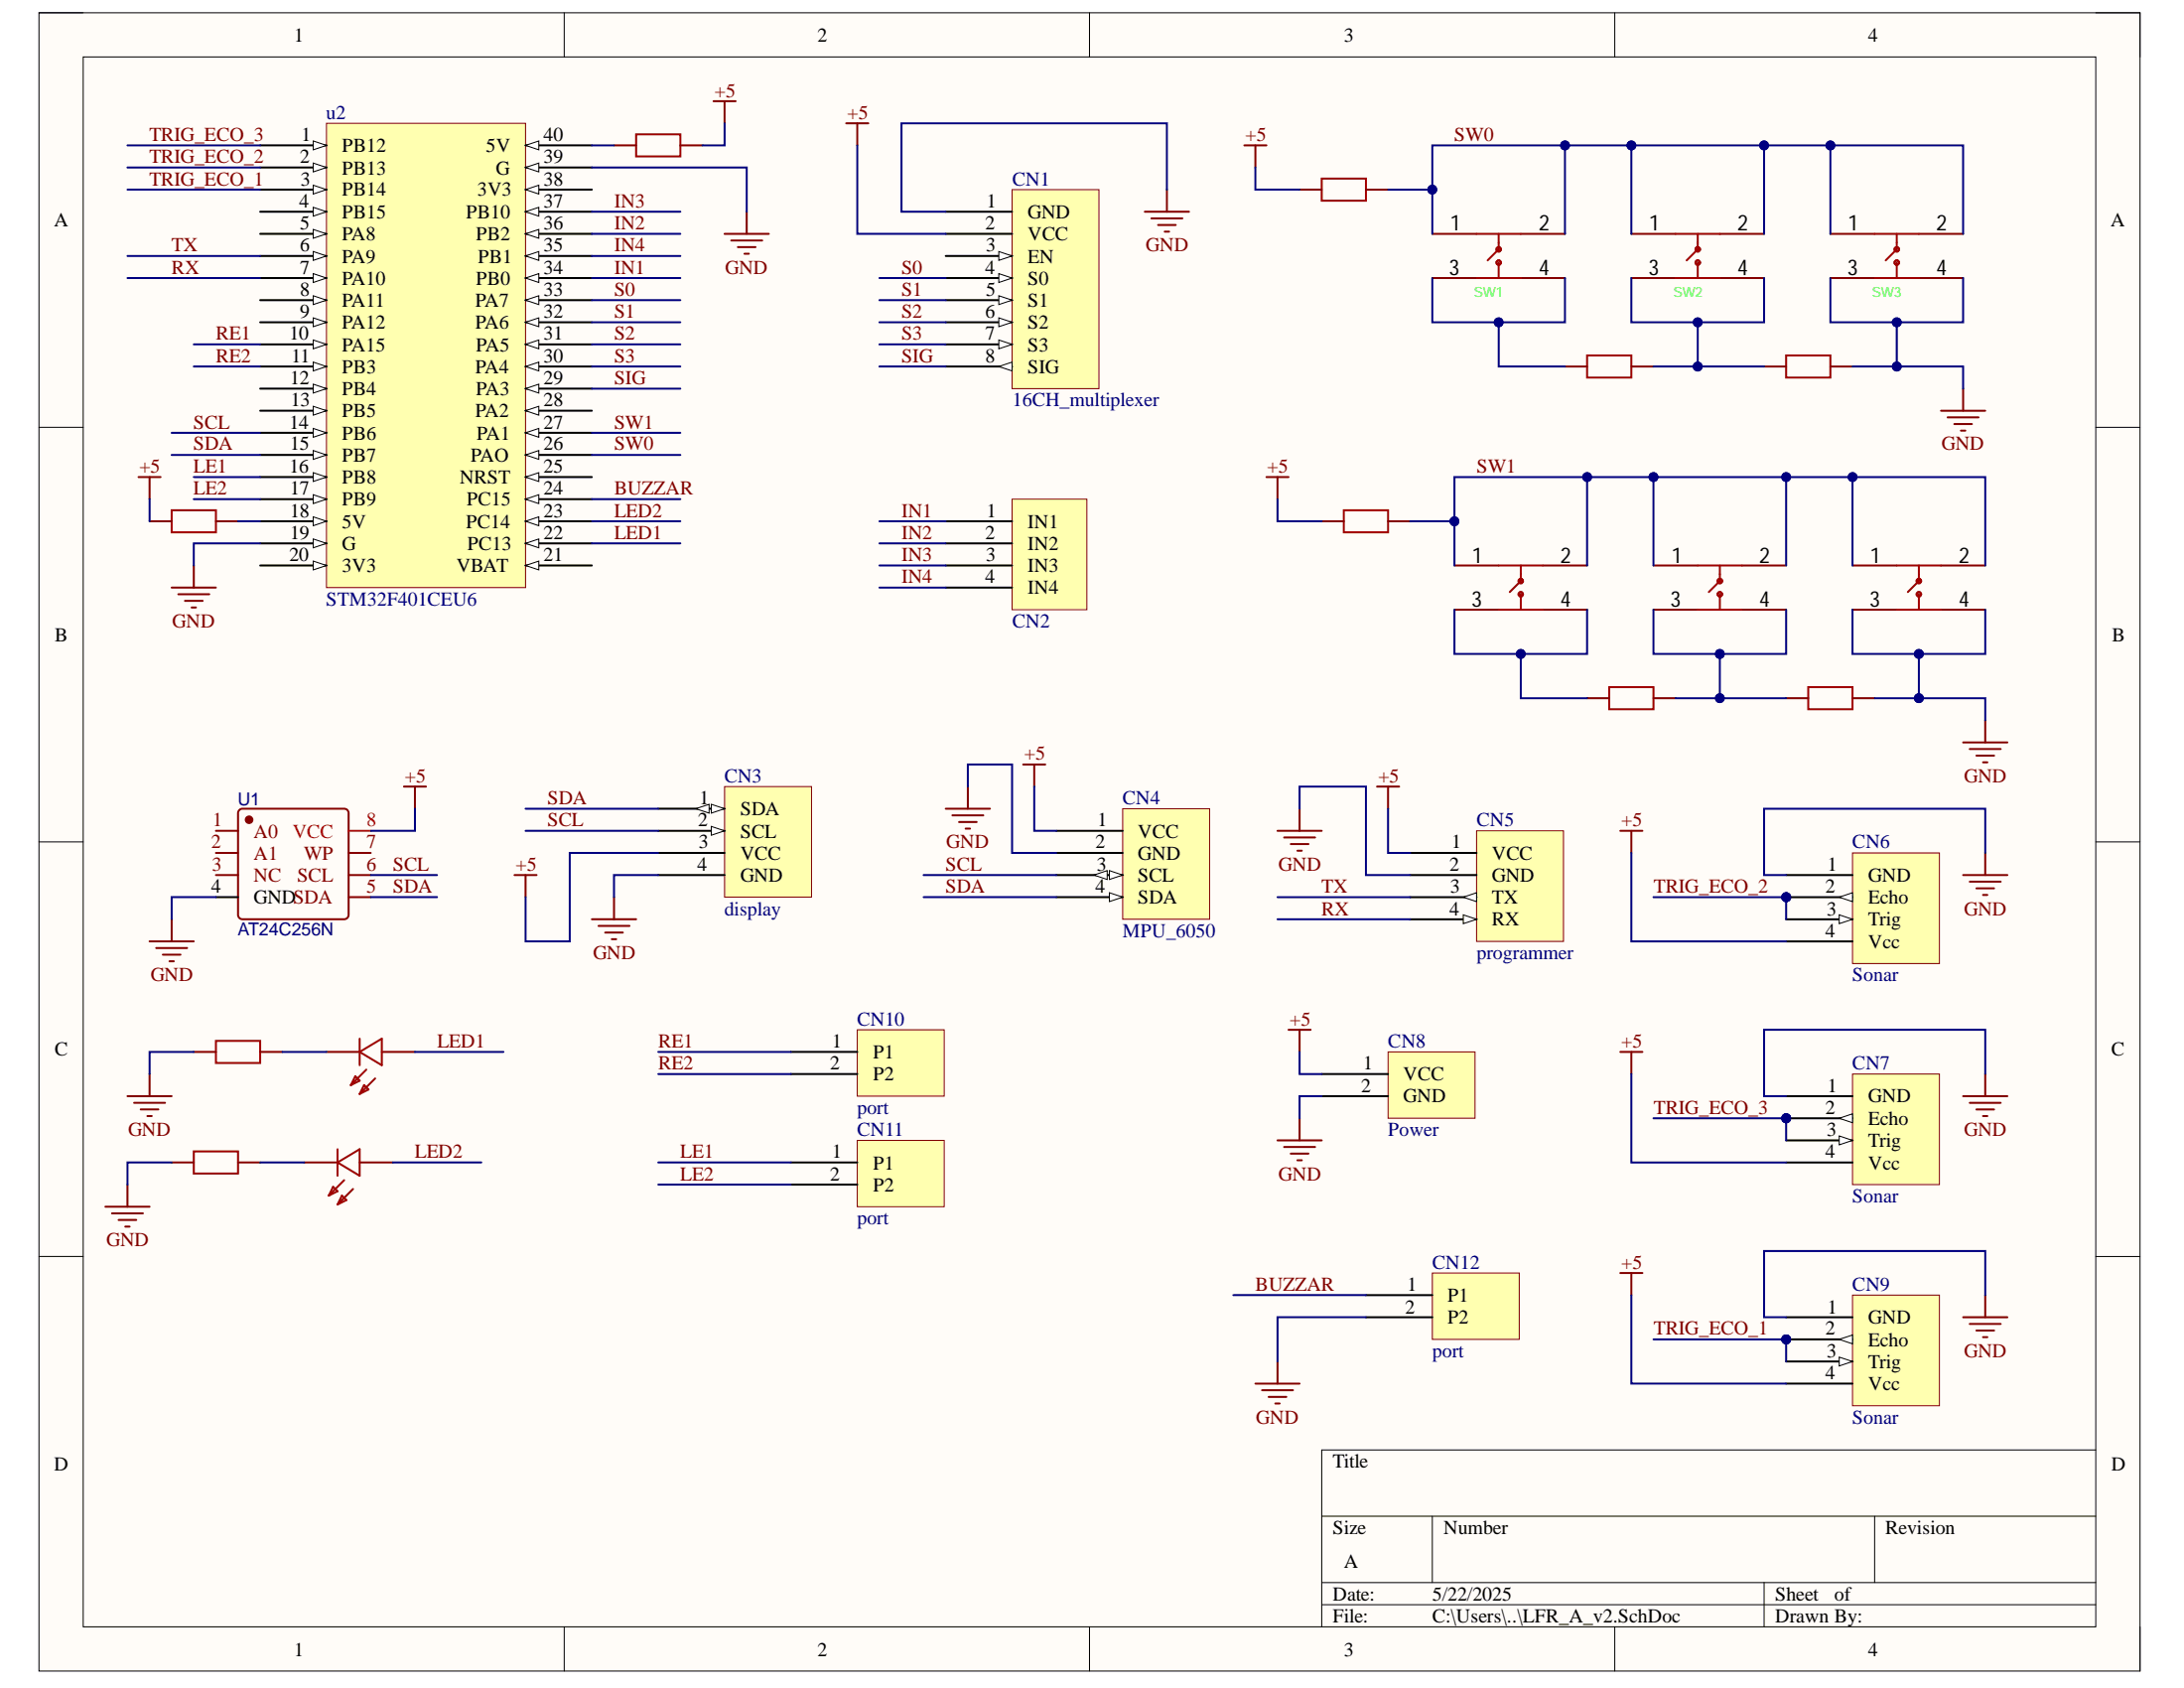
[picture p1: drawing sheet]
<svg xmlns="http://www.w3.org/2000/svg" width="279mm" height="216mm" viewBox="0 0 279 216" stroke-linecap="round" stroke-linejoin="round" font-family="sans-serif">
<path d="M5 1.6h268.8v212.1h-268.8z" fill-rule="evenodd" fill="#fffcf8"/>
<path d="M5 1.6h268.8v212.1h-268.8z" fill="none" stroke="#000" stroke-width=".13"/>
<path d="M10.6 7.3h257.5v200.8h-257.5z" fill-rule="evenodd" fill="#fffcf8"/>
<g fill="none" stroke="#000" stroke-width=".13">
<path d="M5 1.6h5.6M10.6 7.3h257.5v200.8h-257.5zM72.2 1.6v5.7M139.4 1.6v5.7M206.6 1.6v5.7M268.1 1.6h5.7v5.7M5 54.7h5.6M268.1 54.7h5.7M5 107.7h5.6M268.1 107.7h5.7M5 160.7h5.6M268.1 160.7h5.7"/>
<path d="M169.1 193.9h99M183.2 193.9v8.5M239.8 193.9v8.5M268.1 185.5h-99v22.6M72.2 208.1v5.6M139.4 208.1v5.6M169.1 202.4h99M169.1 205.2h99M206.6 208.1v5.6M225.7 202.4v5.7M273.8 208.1v5.6"/>
</g>
<path d="M41.8 15.8h25.4v59.4h-25.4z" fill-rule="evenodd" fill="#ffffb0"/>
<path d="M41.8 15.8h25.4v59.4h-25.4z" fill="none" stroke="#800000" stroke-width=".13"/>
<path d="M33.3 18.6h8.5" fill="none" stroke="#000" stroke-width=".25"/>
<path d="M40.1 18l1.7 .6-1.7 .6z" fill="#f8fcff"/>
<path d="M40.1 18l1.7 .6-1.7 .6z" fill="none" stroke="#000" stroke-width=".13"/>
<path d="M33.3 21.4h8.5" fill="none" stroke="#000" stroke-width=".25"/>
<path d="M40.1 20.9l1.7 .5-1.7 .6z" fill="#f8fcff"/>
<path d="M40.1 20.9l1.7 .5-1.7 .6z" fill="none" stroke="#000" stroke-width=".13"/>
<path d="M33.3 24.3h8.5" fill="none" stroke="#000" stroke-width=".25"/>
<path d="M40.1 23.7l1.7 .6-1.7 .5z" fill="#f8fcff"/>
<path d="M40.1 23.7l1.7 .6-1.7 .5z" fill="none" stroke="#000" stroke-width=".13"/>
<path d="M33.3 27.1h8.5" fill="none" stroke="#000" stroke-width=".25"/>
<path d="M40.1 26.5l1.7 .6-1.7 .5z" fill="#f8fcff"/>
<path d="M40.1 26.5l1.7 .6-1.7 .5z" fill="none" stroke="#000" stroke-width=".13"/>
<path d="M33.3 29.9h8.5" fill="none" stroke="#000" stroke-width=".25"/>
<path d="M40.1 29.3l1.7 .6-1.7 .6z" fill="#f8fcff"/>
<path d="M40.1 29.3l1.7 .6-1.7 .6z" fill="none" stroke="#000" stroke-width=".13"/>
<path d="M33.3 32.7h8.5" fill="none" stroke="#000" stroke-width=".25"/>
<path d="M40.1 32.2l1.7 .5-1.7 .6z" fill="#f8fcff"/>
<path d="M40.1 32.2l1.7 .5-1.7 .6z" fill="none" stroke="#000" stroke-width=".13"/>
<path d="M33.3 35.6h8.5" fill="none" stroke="#000" stroke-width=".25"/>
<path d="M40.1 35l1.7 .6-1.7 .5z" fill="#f8fcff"/>
<path d="M40.1 35l1.7 .6-1.7 .5z" fill="none" stroke="#000" stroke-width=".13"/>
<path d="M33.3 38.4h8.5" fill="none" stroke="#000" stroke-width=".25"/>
<path d="M40.1 37.8l1.7 .6-1.7 .6z" fill="#f8fcff"/>
<path d="M40.1 37.8l1.7 .6-1.7 .6z" fill="none" stroke="#000" stroke-width=".13"/>
<path d="M33.3 41.2h8.5" fill="none" stroke="#000" stroke-width=".25"/>
<path d="M40.1 40.7l1.7 .5-1.7 .6z" fill="#f8fcff"/>
<path d="M40.1 40.7l1.7 .5-1.7 .6z" fill="none" stroke="#000" stroke-width=".13"/>
<path d="M33.3 44h8.5" fill="none" stroke="#000" stroke-width=".25"/>
<path d="M40.1 43.5l1.7 .5-1.7 .6z" fill="#f8fcff"/>
<path d="M40.1 43.5l1.7 .5-1.7 .6z" fill="none" stroke="#000" stroke-width=".13"/>
<path d="M33.3 46.9h8.5" fill="none" stroke="#000" stroke-width=".25"/>
<path d="M40.1 46.3l1.7 .6-1.7 .5z" fill="#f8fcff"/>
<path d="M40.1 46.3l1.7 .6-1.7 .5z" fill="none" stroke="#000" stroke-width=".13"/>
<path d="M33.3 49.7h8.5" fill="none" stroke="#000" stroke-width=".25"/>
<path d="M40.1 49.1l1.7 .6-1.7 .6z" fill="#f8fcff"/>
<path d="M40.1 49.1l1.7 .6-1.7 .6z" fill="none" stroke="#000" stroke-width=".13"/>
<path d="M33.3 52.5h8.5" fill="none" stroke="#000" stroke-width=".25"/>
<path d="M40.1 52l1.7 .5-1.7 .6z" fill="#f8fcff"/>
<path d="M40.1 52l1.7 .5-1.7 .6z" fill="none" stroke="#000" stroke-width=".13"/>
<path d="M33.3 55.4h8.5" fill="none" stroke="#000" stroke-width=".25"/>
<path d="M40.1 54.8l1.7 .6-1.7 .5z" fill="#f8fcff"/>
<path d="M40.1 54.8l1.7 .6-1.7 .5z" fill="none" stroke="#000" stroke-width=".13"/>
<path d="M33.3 58.2h8.5" fill="none" stroke="#000" stroke-width=".25"/>
<path d="M40.1 57.6l1.7 .6-1.7 .6z" fill="#f8fcff"/>
<path d="M40.1 57.6l1.7 .6-1.7 .6z" fill="none" stroke="#000" stroke-width=".13"/>
<path d="M33.3 61h8.5" fill="none" stroke="#000" stroke-width=".25"/>
<path d="M40.1 60.5l1.7 .5-1.7 .6z" fill="#f8fcff"/>
<path d="M40.1 60.5l1.7 .5-1.7 .6z" fill="none" stroke="#000" stroke-width=".13"/>
<path d="M33.3 63.8h8.5" fill="none" stroke="#000" stroke-width=".25"/>
<path d="M40.1 63.3l1.7 .5-1.7 .6z" fill="#f8fcff"/>
<path d="M40.1 63.3l1.7 .5-1.7 .6z" fill="none" stroke="#000" stroke-width=".13"/>
<path d="M33.3 66.7h8.5" fill="none" stroke="#000" stroke-width=".25"/>
<path d="M40.1 66.1l1.7 .6-1.7 .5z" fill="#f8fcff"/>
<path d="M40.1 66.1l1.7 .6-1.7 .5z" fill="none" stroke="#000" stroke-width=".13"/>
<path d="M33.3 69.5h8.5" fill="none" stroke="#000" stroke-width=".25"/>
<path d="M40.1 68.9l1.7 .6-1.7 .6z" fill="#f8fcff"/>
<path d="M40.1 68.9l1.7 .6-1.7 .6z" fill="none" stroke="#000" stroke-width=".13"/>
<path d="M33.3 72.3h8.5" fill="none" stroke="#000" stroke-width=".25"/>
<path d="M40.1 71.8l1.7 .5-1.7 .6z" fill="#f8fcff"/>
<path d="M40.1 71.8l1.7 .5-1.7 .6z" fill="none" stroke="#000" stroke-width=".13"/>
<path d="M67.2 72.3h8.5" fill="none" stroke="#000" stroke-width=".25"/>
<path d="M67.2 72.3l1.7-.5v1.1z" fill="#f8fcff"/>
<path d="M67.2 72.3l1.7-.5v1.1z" fill="none" stroke="#000" stroke-width=".13"/>
<path d="M67.2 69.5h8.5" fill="none" stroke="#000" stroke-width=".25"/>
<path d="M67.2 69.5l1.7-.6v1.2z" fill="#f8fcff"/>
<path d="M67.2 69.5l1.7-.6v1.2z" fill="none" stroke="#000" stroke-width=".13"/>
<path d="M67.2 66.7h8.5" fill="none" stroke="#000" stroke-width=".25"/>
<path d="M67.2 66.7l1.7-.6v1.1z" fill="#f8fcff"/>
<path d="M67.2 66.7l1.7-.6v1.1z" fill="none" stroke="#000" stroke-width=".13"/>
<path d="M67.2 63.8h8.5" fill="none" stroke="#000" stroke-width=".25"/>
<path d="M67.2 63.8l1.7-.5v1.1z" fill="#f8fcff"/>
<path d="M67.2 63.8l1.7-.5v1.1z" fill="none" stroke="#000" stroke-width=".13"/>
<path d="M67.2 61h8.5" fill="none" stroke="#000" stroke-width=".25"/>
<path d="M67.2 61l1.7-.5v1.1z" fill="#f8fcff"/>
<path d="M67.2 61l1.7-.5v1.1z" fill="none" stroke="#000" stroke-width=".13"/>
<path d="M67.2 58.2h8.5" fill="none" stroke="#000" stroke-width=".25"/>
<path d="M67.2 58.2l1.7-.6v1.2z" fill="#f8fcff"/>
<path d="M67.2 58.2l1.7-.6v1.2z" fill="none" stroke="#000" stroke-width=".13"/>
<path d="M67.2 55.4h8.5" fill="none" stroke="#000" stroke-width=".25"/>
<path d="M67.2 55.4l1.7-.6v1.1z" fill="#f8fcff"/>
<path d="M67.2 55.4l1.7-.6v1.1z" fill="none" stroke="#000" stroke-width=".13"/>
<path d="M67.2 52.5h8.5" fill="none" stroke="#000" stroke-width=".25"/>
<path d="M67.2 52.5l1.7-.5v1.1z" fill="#f8fcff"/>
<path d="M67.2 52.5l1.7-.5v1.1z" fill="none" stroke="#000" stroke-width=".13"/>
<path d="M67.2 49.7h8.5" fill="none" stroke="#000" stroke-width=".25"/>
<path d="M67.2 49.7l1.7-.6v1.2z" fill="#f8fcff"/>
<path d="M67.2 49.7l1.7-.6v1.2z" fill="none" stroke="#000" stroke-width=".13"/>
<path d="M67.2 46.9h8.5" fill="none" stroke="#000" stroke-width=".25"/>
<path d="M67.2 46.9l1.7-.6v1.1z" fill="#f8fcff"/>
<path d="M67.2 46.9l1.7-.6v1.1z" fill="none" stroke="#000" stroke-width=".13"/>
<path d="M67.2 44h8.5" fill="none" stroke="#000" stroke-width=".25"/>
<path d="M67.2 44l1.7-.5v1.1z" fill="#f8fcff"/>
<path d="M67.2 44l1.7-.5v1.1z" fill="none" stroke="#000" stroke-width=".13"/>
<path d="M67.2 41.2h8.5" fill="none" stroke="#000" stroke-width=".25"/>
<path d="M67.2 41.2l1.7-.5v1.1z" fill="#f8fcff"/>
<path d="M67.2 41.2l1.7-.5v1.1z" fill="none" stroke="#000" stroke-width=".13"/>
<path d="M67.2 38.4h8.5" fill="none" stroke="#000" stroke-width=".25"/>
<path d="M67.2 38.4l1.7-.6v1.2z" fill="#f8fcff"/>
<path d="M67.2 38.4l1.7-.6v1.2z" fill="none" stroke="#000" stroke-width=".13"/>
<path d="M67.2 35.6h8.5" fill="none" stroke="#000" stroke-width=".25"/>
<path d="M67.2 35.6l1.7-.6v1.1z" fill="#f8fcff"/>
<path d="M67.2 35.6l1.7-.6v1.1z" fill="none" stroke="#000" stroke-width=".13"/>
<path d="M67.2 32.7h8.5" fill="none" stroke="#000" stroke-width=".25"/>
<path d="M67.2 32.7l1.7-.5v1.1z" fill="#f8fcff"/>
<path d="M67.2 32.7l1.7-.5v1.1z" fill="none" stroke="#000" stroke-width=".13"/>
<path d="M67.2 29.9h8.5" fill="none" stroke="#000" stroke-width=".25"/>
<path d="M67.2 29.9l1.7-.6v1.2z" fill="#f8fcff"/>
<path d="M67.2 29.9l1.7-.6v1.2z" fill="none" stroke="#000" stroke-width=".13"/>
<path d="M67.2 27.1h8.5" fill="none" stroke="#000" stroke-width=".25"/>
<path d="M67.2 27.1l1.7-.6v1.1z" fill="#f8fcff"/>
<path d="M67.2 27.1l1.7-.6v1.1z" fill="none" stroke="#000" stroke-width=".13"/>
<path d="M67.2 24.3h8.5" fill="none" stroke="#000" stroke-width=".25"/>
<path d="M67.2 24.3l1.7-.6v1.1z" fill="#f8fcff"/>
<path d="M67.2 24.3l1.7-.6v1.1z" fill="none" stroke="#000" stroke-width=".13"/>
<path d="M67.2 21.4h8.5" fill="none" stroke="#000" stroke-width=".25"/>
<path d="M67.2 21.4l1.7-.5v1.1z" fill="#f8fcff"/>
<path d="M67.2 21.4l1.7-.5v1.1z" fill="none" stroke="#000" stroke-width=".13"/>
<path d="M67.2 18.6h8.5" fill="none" stroke="#000" stroke-width=".25"/>
<path d="M67.2 18.6l1.7-.6v1.2z" fill="#f8fcff"/>
<path d="M67.2 18.6l1.7-.6v1.2z" fill="none" stroke="#000" stroke-width=".13"/>
<circle cx="228.5" cy="171.3" r=".56" fill="#000080"/>
<circle cx="228.5" cy="171.3" r=".56" fill="none" stroke="#000080" stroke-width=".13"/>
<path d="M237 165.7h11.1v14.1h-11.1z" fill-rule="evenodd" fill="#ffffb0"/>
<path d="M237 165.7h11.1v14.1h-11.1z" fill="none" stroke="#800000" stroke-width=".13"/>
<path d="M228.5 168.5h8.5M228.5 171.3h8.5" fill="none" stroke="#000" stroke-width=".25"/>
<path d="M235.3 171.3l1.7-.5v1.1z" fill="#f8fcff"/>
<path d="M235.3 171.3l1.7-.5v1.1z" fill="none" stroke="#000" stroke-width=".13"/>
<circle cx="228.5" cy="171.3" r=".56" fill="#000080"/>
<circle cx="228.5" cy="171.3" r=".56" fill="none" stroke="#000080" stroke-width=".13"/>
<path d="M228.5 174.1h8.5" fill="none" stroke="#000" stroke-width=".25"/>
<path d="M235.3 173.6l1.7 .5-1.7 .6z" fill="#f8fcff"/>
<path d="M235.3 173.6l1.7 .5-1.7 .6z" fill="none" stroke="#000" stroke-width=".13"/>
<path d="M228.5 177h8.5" fill="none" stroke="#000" stroke-width=".25"/>
<path d="M188.9 106.3h11.1v14.1h-11.1z" fill-rule="evenodd" fill="#ffffb0"/>
<path d="M188.9 106.3h11.1v14.1h-11.1z" fill="none" stroke="#800000" stroke-width=".13"/>
<path d="M180.4 109.1h8.5M180.4 111.9h8.5M180.4 114.8h8.5" fill="none" stroke="#000" stroke-width=".25"/>
<path d="M187.2 114.8l1.7-.6v1.1z" fill="#f8fcff"/>
<path d="M187.2 114.8l1.7-.6v1.1z" fill="none" stroke="#000" stroke-width=".13"/>
<path d="M180.4 117.6h8.5" fill="none" stroke="#000" stroke-width=".25"/>
<path d="M187.2 117l1.7 .6-1.7 .5z" fill="#f8fcff"/>
<path d="M187.2 117l1.7 .6-1.7 .5z" fill="none" stroke="#000" stroke-width=".13"/>
<path d="M177.6 134.5h11.1v8.5h-11.1z" fill-rule="evenodd" fill="#ffffb0"/>
<path d="M177.6 134.5h11.1v8.5h-11.1z" fill="none" stroke="#800000" stroke-width=".13"/>
<path d="M169.1 137.4h8.5M169.1 140.2h8.5" fill="none" stroke="#000" stroke-width=".25"/>
<path d="M143.6 103.4h11.1v14.2h-11.1z" fill-rule="evenodd" fill="#ffffb0"/>
<path d="M143.6 103.4h11.1v14.2h-11.1z" fill="none" stroke="#800000" stroke-width=".13"/>
<path d="M135.1 106.3h8.5M135.1 109.1h8.5M135.1 111.9h8.5" fill="none" stroke="#000" stroke-width=".25"/>
<path d="M141.9 111.4l1.7 .5-1.7 .6z" fill="#f8fcff"/>
<path d="M141.9 111.4l1.7 .5-1.7 .6z" fill="none" stroke="#000" stroke-width=".13"/>
<path d="M139.9 111.9l1.7-.5v1.1z" fill="#f8fcff"/>
<path d="M139.9 111.9l1.7-.5v1.1z" fill="none" stroke="#000" stroke-width=".13"/>
<path d="M135.1 114.7h8.5" fill="none" stroke="#000" stroke-width=".25"/>
<path d="M141.9 114.2l1.7 .5-1.7 .6z" fill="#f8fcff"/>
<path d="M141.9 114.2l1.7 .5-1.7 .6z" fill="none" stroke="#000" stroke-width=".13"/>
<path d="M92.7 100.6h11.1v14.1h-11.1z" fill-rule="evenodd" fill="#ffffb0"/>
<path d="M92.7 100.6h11.1v14.1h-11.1z" fill="none" stroke="#800000" stroke-width=".13"/>
<path d="M84.2 103.4h8.5" fill="none" stroke="#000" stroke-width=".25"/>
<path d="M91 102.9l1.7 .5-1.7 .6z" fill="#f8fcff"/>
<path d="M91 102.9l1.7 .5-1.7 .6z" fill="none" stroke="#000" stroke-width=".13"/>
<path d="M89 103.4l1.7-.5v1.1z" fill="#f8fcff"/>
<path d="M89 103.4l1.7-.5v1.1z" fill="none" stroke="#000" stroke-width=".13"/>
<path d="M84.2 106.3h8.5" fill="none" stroke="#000" stroke-width=".25"/>
<path d="M91 105.7l1.7 .6-1.7 .5z" fill="#f8fcff"/>
<path d="M91 105.7l1.7 .6-1.7 .5z" fill="none" stroke="#000" stroke-width=".13"/>
<path d="M84.2 109.1h8.5M84.2 111.9h8.5" fill="none" stroke="#000" stroke-width=".25"/>
<path d="M30.5 103.7l.2-.2 .3-.1h13l.3 .1 .2 .2 .1 .3v13l-.1 .3-.2 .2-.3 .1h-13l-.3-.1-.2-.2v-.3v-13z" fill="none" stroke="#800" stroke-width=".25"/>
<circle cx="31.9" cy="104.9" r=".42" fill="#800"/>
<g fill="none" stroke="#800" stroke-width=".25">
<path d="M27.6 106.3h2.9M27.6 109.1h2.9M27.6 111.9h2.9M44.6 109.1h2.8M44.6 111.9h2.8M44.6 114.7h2.8"/>
<circle cx="31.9" cy="104.9" r=".42"/>
</g>
<path d="M27.6 114.7h2.9" fill="none" stroke="#000" stroke-width=".25"/>
<path d="M44.6 106.3h2.8" fill="none" stroke="#f00" stroke-width=".25"/>
<path d="M129.5 24.3h11.1v25.4h-11.1z" fill-rule="evenodd" fill="#ffffb0"/>
<path d="M129.5 24.3h11.1v25.4h-11.1z" fill="none" stroke="#800000" stroke-width=".13"/>
<path d="M121 27.1h8.5M121 29.9h8.5M121 32.7h8.5" fill="none" stroke="#000" stroke-width=".25"/>
<path d="M127.8 32.2l1.7 .5-1.7 .6z" fill="#f8fcff"/>
<path d="M127.8 32.2l1.7 .5-1.7 .6z" fill="none" stroke="#000" stroke-width=".13"/>
<path d="M121 35.6h8.5" fill="none" stroke="#000" stroke-width=".25"/>
<path d="M127.8 35l1.7 .6-1.7 .5z" fill="#f8fcff"/>
<path d="M127.8 35l1.7 .6-1.7 .5z" fill="none" stroke="#000" stroke-width=".13"/>
<path d="M121 38.4h8.5" fill="none" stroke="#000" stroke-width=".25"/>
<path d="M127.8 37.8l1.7 .6-1.7 .6z" fill="#f8fcff"/>
<path d="M127.8 37.8l1.7 .6-1.7 .6z" fill="none" stroke="#000" stroke-width=".13"/>
<path d="M121 41.2h8.5" fill="none" stroke="#000" stroke-width=".25"/>
<path d="M127.8 40.7l1.7 .5-1.7 .6z" fill="#f8fcff"/>
<path d="M127.8 40.7l1.7 .5-1.7 .6z" fill="none" stroke="#000" stroke-width=".13"/>
<path d="M121 44h8.5" fill="none" stroke="#000" stroke-width=".25"/>
<path d="M127.8 43.5l1.7 .5-1.7 .6z" fill="#f8fcff"/>
<path d="M127.8 43.5l1.7 .5-1.7 .6z" fill="none" stroke="#000" stroke-width=".13"/>
<path d="M121 46.9h8.5" fill="none" stroke="#000" stroke-width=".25"/>
<path d="M127.8 46.9l1.7-.6v1.1z" fill="#f8fcff"/>
<path d="M127.8 46.9l1.7-.6v1.1z" fill="none" stroke="#000" stroke-width=".13"/>
<path d="M129.5 63.8h9.5v14.2h-9.5z" fill-rule="evenodd" fill="#ffffb0"/>
<path d="M129.5 63.8h9.5v14.2h-9.5z" fill="none" stroke="#800000" stroke-width=".13"/>
<path d="M121 66.7h8.5M121 69.5h8.5M121 72.3h8.5M121 75.2h8.5" fill="none" stroke="#000" stroke-width=".25"/>
<g fill="none" stroke="#800000" stroke-width=".25">
<path d="M108.3 15.8h2.8M109.7 15.8v2.8M159.2 18.6h2.8M160.6 18.6v2.8M146.5 27.1h5.6M147.3 27.9h4M148.2 28.8h2.2M149 29.6h.6M149.3 24.3v2.8M248.3 52.5h5.7M249.2 53.4h3.9M250 54.2h2.3"/>
<path d="M250.9 55.1h.5M251.1 49.7v2.8M162 61h2.8M163.4 61v2.8M251.1 95h5.7M252 95.8h3.9M252.8 96.6h2.3M253.7 97.5h.5M254 92.1v2.9M207.3 162.8h2.8M208.7 162.8v2.9M251.1 168.5h5.7"/>
<path d="M252 169.3h3.9M252.8 170.2h2.3M253.7 171h.5M254 165.7v2.8"/>
</g>
<g fill="none" stroke="#a00000" stroke-width=".25">
<path d="M169.1 22.8h5.6v2.9h-5.6zM188.9 35.6h5.7M188.9 29.9h5.7M191.7 29.9v2l-1.4 1.4M191.7 33.6v2M214.4 35.6h5.6M214.4 29.9h5.6M217.2 29.9v2l-1.4 1.4M217.2 33.6v2M239.8 35.6h5.7M239.8 29.9h5.7M242.7 29.9v2l-1.5 1.4"/>
<path d="M242.7 33.6v2M203 45.5h5.7v2.8h-5.7zM228.5 45.5h5.7v2.8h-5.7zM171.9 65.3h5.7v2.8h-5.7zM191.7 78h5.7M191.7 72.3h5.7M194.6 72.3v2l-1.5 1.4M194.6 76v2M217.2 78h5.7M217.2 72.3h5.7M220 72.3v2l-1.4 1.4M220 76v2"/>
<path d="M242.7 78h5.6M242.7 72.3h5.6M245.5 72.3v2l-1.4 1.4M245.5 76v2M205.9 87.9h5.6v2.8h-5.6zM231.3 87.9h5.7v2.8h-5.7z"/>
<circle cx="191.7" cy="31.9" r=".28"/>
<circle cx="191.7" cy="33.6" r=".28"/>
<circle cx="217.2" cy="31.9" r=".29"/>
<circle cx="217.2" cy="33.6" r=".29"/>
<circle cx="242.7" cy="31.9" r=".29"/>
<circle cx="242.7" cy="33.6" r=".29"/>
<circle cx="194.6" cy="74.3" r=".28"/>
<circle cx="194.6" cy="76" r=".28"/>
<circle cx="220" cy="76" r=".28"/>
<circle cx="220" cy="74.3" r=".29"/>
<circle cx="245.5" cy="76" r=".28"/>
<circle cx="245.5" cy="74.3" r=".29"/>
</g>
<g fill="none" stroke="#800" stroke-width=".25">
<path d="M166.3 24.3h2.8M174.7 24.3h2.9M183.2 35.6h5.7M183.2 29.9h5.7M194.6 35.6h5.6M194.6 29.9h5.6M208.7 35.6h5.7M208.7 29.9h5.7M220 35.6h5.7M220 29.9h5.7M234.2 35.6h5.6M234.2 29.9h5.6"/>
<path d="M245.5 35.6h5.6M245.5 29.9h5.6M200.2 46.9h2.8M208.7 46.9h2.8M225.7 46.9h2.8M234.2 46.9h2.8M169.1 66.7h2.8M177.6 66.7h2.8M186.1 78h5.6M186.1 72.3h5.6M197.4 78h5.6M197.4 72.3h5.6"/>
<path d="M211.5 78h5.7M211.5 72.3h5.7M222.9 78h5.6M222.9 72.3h5.6M237 78h5.7M237 72.3h5.7M248.3 78h5.7M248.3 72.3h5.7M203 89.3h2.9M211.5 89.3h2.9M228.5 89.3h2.8M237 89.3h2.8"/>
</g>
<circle cx="228.5" cy="114.8" r=".57" fill="#000080"/>
<circle cx="228.5" cy="114.8" r=".57" fill="none" stroke="#000080" stroke-width=".13"/>
<path d="M237 109.1h11.1v14.1h-11.1z" fill-rule="evenodd" fill="#ffffb0"/>
<path d="M237 109.1h11.1v14.1h-11.1z" fill="none" stroke="#800000" stroke-width=".13"/>
<path d="M228.5 111.9h8.5M228.5 114.8h8.5" fill="none" stroke="#000" stroke-width=".25"/>
<path d="M235.3 114.8l1.7-.6v1.1z" fill="#f8fcff"/>
<path d="M235.3 114.8l1.7-.6v1.1z" fill="none" stroke="#000" stroke-width=".13"/>
<circle cx="228.5" cy="114.8" r=".57" fill="#000080"/>
<circle cx="228.5" cy="114.8" r=".57" fill="none" stroke="#000080" stroke-width=".13"/>
<path d="M228.5 117.6h8.5" fill="none" stroke="#000" stroke-width=".25"/>
<path d="M235.3 117l1.7 .6-1.7 .5z" fill="#f8fcff"/>
<path d="M235.3 117l1.7 .6-1.7 .5z" fill="none" stroke="#000" stroke-width=".13"/>
<path d="M228.5 120.4h8.5" fill="none" stroke="#000" stroke-width=".25"/>
<path d="M207.3 106.3h2.8M208.7 106.3v2.8M251.1 111.9h5.7M252 112.8h3.9M252.8 113.6h2.3M253.7 114.5h.5M254 109.1v2.8" fill="none" stroke="#800000" stroke-width=".25"/>
<circle cx="228.5" cy="143" r=".57" fill="#000080"/>
<circle cx="228.5" cy="143" r=".57" fill="none" stroke="#000080" stroke-width=".13"/>
<path d="M237 137.4h11.1v14.1h-11.1z" fill-rule="evenodd" fill="#ffffb0"/>
<path d="M237 137.4h11.1v14.1h-11.1z" fill="none" stroke="#800000" stroke-width=".13"/>
<path d="M228.5 140.2h8.5M228.5 143h8.5" fill="none" stroke="#000" stroke-width=".25"/>
<path d="M235.3 143l1.7-.5v1.1z" fill="#f8fcff"/>
<path d="M235.3 143l1.7-.5v1.1z" fill="none" stroke="#000" stroke-width=".13"/>
<circle cx="228.5" cy="143" r=".57" fill="#000080"/>
<circle cx="228.5" cy="143" r=".57" fill="none" stroke="#000080" stroke-width=".13"/>
<path d="M228.5 145.9h8.5" fill="none" stroke="#000" stroke-width=".25"/>
<path d="M235.3 145.3l1.7 .6-1.7 .5z" fill="#f8fcff"/>
<path d="M235.3 145.3l1.7 .6-1.7 .5z" fill="none" stroke="#000" stroke-width=".13"/>
<path d="M228.5 148.7h8.5" fill="none" stroke="#000" stroke-width=".25"/>
<g fill="none" stroke="#800000" stroke-width=".25">
<path d="M91.3 12.9h2.8M92.7 12.9v2.9M92.7 29.9h5.7M93.5 30.8h4M94.4 31.6h2.3M95.2 32.5h.6M95.5 27.1v2.8M17.7 61h2.8M19.1 61v2.8M22 75.2h5.6M22.8 76h4M23.7 76.9h2.2"/>
<path d="M24.5 77.7h.6M24.8 72.3v2.9M130.9 97.8h2.8M132.3 97.8v2.8M22 117.6v2.8M51.7 100.6h2.8M53.1 100.6v2.8M65.8 111.9h2.8M67.2 111.9v2.8M75.7 117.6h5.7M76.6 118.4h3.9M77.4 119.3h2.3"/>
<path d="M78.6 114.7v2.9M121 103.4h5.6M121.8 104.3h4M122.7 105.1h2.2M123.5 106h.6M123.8 100.6v2.8M163.4 106.3h5.7M164.3 107.1h3.9M165.1 108h2.3M166 108.8h.5M166.3 103.4v2.9M176.2 100.6h2.8"/>
<path d="M177.6 100.6v2.8M19.1 120.4h5.7M19.1 137.4v2.8M20 121.3h3.9M20.8 122.1h2.3M21.7 122.9h.5M78.3 120.1h.5M164.8 131.7h2.9M166.3 131.7v2.8M207.3 134.5h2.8M208.7 134.5v2.9M254 137.4v2.8"/>
<path d="M13.5 154.3h5.6M14.3 155.2h4M15.2 156h2.2M16 156.9h.6M16.3 140.2h5.7M16.3 151.5v2.8M17.2 141.1h3.9M18 141.9h2.3M18.9 142.7h.5M163.4 145.9h5.7M164.3 146.7h3.9M165.1 147.6h2.3"/>
<path d="M166 148.4h.5M166.3 143v2.9M251.1 140.2h5.7M252 141.1h3.9M252.8 141.9h2.3M253.7 142.7h.5"/>
</g>
<g fill="none" stroke="#a00000" stroke-width=".25">
<path d="M81.4 17.2h5.6v2.8h-5.6zM22 65.3h5.6v2.8h-5.6zM27.6 133.1h5.7v2.9h-5.7zM45.4 137.7l.6 .5-1.1 .6zM46 134.5l2.8-1.7v3.4zM46 132.8v3.4M46.6 138.8l.5 .6-1.1 .5zM46.9 136.8l-2 2M48 137.9l-2 2M24.8 147.3h5.7v2.8h-5.7zM42.6 151.8l.6 .6-1.1 .5zM43.2 148.7l2.8-1.7v3.4z"/>
<path d="M43.2 147v3.4M43.7 152.9l.6 .6-1.1 .6zM44 150.9l-1.9 2M45.2 152.1l-2 2"/>
</g>
<path d="M78.6 18.6h2.8M87 18.6h2.9M19.1 66.7h2.9M27.6 66.7h2.9M24.8 134.5h2.8M33.3 134.5h2.8M41.8 134.5h4.2M48.8 134.5h4.3M22 148.7h2.8M30.5 148.7h2.8M38.9 148.7h4.3M46 148.7h4.3" fill="none" stroke="#800" stroke-width=".25"/>
<path d="M109.7 131.7h11.1v8.5h-11.1z" fill-rule="evenodd" fill="#ffffb0"/>
<path d="M109.7 131.7h11.1v8.5h-11.1z" fill="none" stroke="#800000" stroke-width=".13"/>
<path d="M101.2 134.5h8.5M101.2 137.4h8.5" fill="none" stroke="#000" stroke-width=".25"/>
<path d="M109.7 145.9h11.1v8.4h-11.1z" fill-rule="evenodd" fill="#ffffb0"/>
<path d="M109.7 145.9h11.1v8.4h-11.1z" fill="none" stroke="#800000" stroke-width=".13"/>
<path d="M101.2 148.7h8.5M101.2 151.5h8.5" fill="none" stroke="#000" stroke-width=".25"/>
<path d="M183.2 162.8h11.2v8.5h-11.2z" fill-rule="evenodd" fill="#ffffb0"/>
<path d="M183.2 162.8h11.2v8.5h-11.2z" fill="none" stroke="#800000" stroke-width=".13"/>
<path d="M174.7 165.7h8.5M174.7 168.5h8.5" fill="none" stroke="#000" stroke-width=".25"/>
<path d="M160.6 177h5.7M161.5 177.8h3.9M162.3 178.7h2.3M163.2 179.5h.5M163.4 174.1v2.9" fill="none" stroke="#800000" stroke-width=".25"/>
<g fill="none" stroke="#000080" stroke-width=".25">
<path d="M109.7 18.6v11.3h11.3M234.2 18.6v11.3M75.7 38.4h11.3M112.5 38.4h8.5M112.5 35.6h8.5M149.3 24.3v-8.5h-34v11.3h5.7M75.7 46.9h11.3M75.7 44h11.3M75.7 41.2h11.3M75.7 49.7h11.3M112.5 46.9h8.5M112.5 44h8.5"/>
<path d="M112.5 41.2h8.5M112.5 66.7h8.5M112.5 69.5h8.5M112.5 72.3h8.5M112.5 75.2h8.5M27.6 114.7h-5.6v2.9M47.4 111.9h8.5M47.4 114.7h8.5M53.1 103.4v2.9h-5.7M67.2 103.4h17M67.2 106.3h17M84.2 109.1h-11.3v11.3h-5.7v-5.7"/>
<path d="M84.2 111.9h-5.6v2.8M118.2 111.9h16.9M118.2 114.7h16.9M123.8 100.6v-2.8h5.7v11.3h5.6M132.3 100.6v5.7h2.8M163.4 114.8h17M163.4 117.6h17M177.6 103.4v5.7h2.8M254 165.7v-5.7h-28.3v8.5h2.8"/>
</g>
<circle cx="234.2" cy="18.6" r=".57" fill="#000080"/>
<circle cx="234.2" cy="18.6" r=".57" fill="none" stroke="#000080" stroke-width=".13"/>
<path d="M225.7 18.6v11.3" fill="none" stroke="#000080" stroke-width=".25"/>
<circle cx="225.7" cy="18.6" r=".57" fill="#000080"/>
<circle cx="225.7" cy="18.6" r=".57" fill="none" stroke="#000080" stroke-width=".13"/>
<path d="M208.7 18.6v11.3" fill="none" stroke="#000080" stroke-width=".25"/>
<circle cx="208.7" cy="18.6" r=".57" fill="#000080"/>
<circle cx="208.7" cy="18.6" r=".57" fill="none" stroke="#000080" stroke-width=".13"/>
<path d="M200.2 18.6v11.3" fill="none" stroke="#000080" stroke-width=".25"/>
<circle cx="200.2" cy="18.6" r=".57" fill="#000080"/>
<circle cx="200.2" cy="18.6" r=".57" fill="none" stroke="#000080" stroke-width=".13"/>
<path d="M183.2 29.9v-11.3h67.9v11.3" fill="none" stroke="#000080" stroke-width=".25"/>
<circle cx="183.2" cy="24.3" r=".57" fill="#000080"/>
<circle cx="183.2" cy="24.3" r=".57" fill="none" stroke="#000080" stroke-width=".13"/>
<circle cx="200.2" cy="18.6" r=".57" fill="#000080"/>
<circle cx="200.2" cy="18.6" r=".57" fill="none" stroke="#000080" stroke-width=".13"/>
<circle cx="208.7" cy="18.6" r=".57" fill="#000080"/>
<circle cx="208.7" cy="18.6" r=".57" fill="none" stroke="#000080" stroke-width=".13"/>
<circle cx="225.7" cy="18.6" r=".57" fill="#000080"/>
<circle cx="225.7" cy="18.6" r=".57" fill="none" stroke="#000080" stroke-width=".13"/>
<circle cx="234.2" cy="18.6" r=".57" fill="#000080"/>
<circle cx="234.2" cy="18.6" r=".57" fill="none" stroke="#000080" stroke-width=".13"/>
<path d="M160.6 21.4v2.9h5.7M234.2 35.6v5.6h16.9v-5.6" fill="none" stroke="#000080" stroke-width=".25"/>
<circle cx="242.7" cy="41.2" r=".57" fill="#000080"/>
<circle cx="242.7" cy="41.2" r=".57" fill="none" stroke="#000080" stroke-width=".13"/>
<path d="M208.7 35.6v5.6h17v-5.6" fill="none" stroke="#000080" stroke-width=".25"/>
<circle cx="217.2" cy="41.2" r=".57" fill="#000080"/>
<circle cx="217.2" cy="41.2" r=".57" fill="none" stroke="#000080" stroke-width=".13"/>
<path d="M183.2 35.6v5.6h17v-5.6" fill="none" stroke="#000080" stroke-width=".25"/>
<circle cx="191.7" cy="41.2" r=".57" fill="#000080"/>
<circle cx="191.7" cy="41.2" r=".57" fill="none" stroke="#000080" stroke-width=".13"/>
<path d="M242.7 41.2v5.7h8.4v2.8" fill="none" stroke="#000080" stroke-width=".25"/>
<circle cx="242.7" cy="46.9" r=".57" fill="#000080"/>
<circle cx="242.7" cy="46.9" r=".57" fill="none" stroke="#000080" stroke-width=".13"/>
<circle cx="242.7" cy="41.2" r=".57" fill="#000080"/>
<circle cx="242.7" cy="41.2" r=".57" fill="none" stroke="#000080" stroke-width=".13"/>
<path d="M237 46.9h5.7" fill="none" stroke="#000080" stroke-width=".25"/>
<circle cx="242.7" cy="46.9" r=".57" fill="#000080"/>
<circle cx="242.7" cy="46.9" r=".57" fill="none" stroke="#000080" stroke-width=".13"/>
<path d="M211.5 46.9h14.2" fill="none" stroke="#000080" stroke-width=".25"/>
<circle cx="217.2" cy="46.9" r=".57" fill="#000080"/>
<circle cx="217.2" cy="46.9" r=".57" fill="none" stroke="#000080" stroke-width=".13"/>
<path d="M191.7 41.2v5.7h8.5" fill="none" stroke="#000080" stroke-width=".25"/>
<circle cx="191.7" cy="41.2" r=".57" fill="#000080"/>
<circle cx="191.7" cy="41.2" r=".57" fill="none" stroke="#000080" stroke-width=".13"/>
<path d="M217.2 41.2v5.7" fill="none" stroke="#000080" stroke-width=".25"/>
<circle cx="217.2" cy="41.2" r=".57" fill="#000080"/>
<circle cx="217.2" cy="41.2" r=".57" fill="none" stroke="#000080" stroke-width=".13"/>
<circle cx="217.2" cy="46.9" r=".57" fill="#000080"/>
<circle cx="217.2" cy="46.9" r=".57" fill="none" stroke="#000080" stroke-width=".13"/>
<path d="M177.6 24.3h5.6" fill="none" stroke="#000080" stroke-width=".25"/>
<circle cx="183.2" cy="24.3" r=".57" fill="#000080"/>
<circle cx="183.2" cy="24.3" r=".57" fill="none" stroke="#000080" stroke-width=".13"/>
<path d="M237 61v11.3" fill="none" stroke="#000080" stroke-width=".25"/>
<circle cx="237" cy="61" r=".56" fill="#000080"/>
<circle cx="237" cy="61" r=".56" fill="none" stroke="#000080" stroke-width=".13"/>
<path d="M228.5 61v11.3" fill="none" stroke="#000080" stroke-width=".25"/>
<circle cx="228.5" cy="61" r=".56" fill="#000080"/>
<circle cx="228.5" cy="61" r=".56" fill="none" stroke="#000080" stroke-width=".13"/>
<path d="M211.5 61v11.3" fill="none" stroke="#000080" stroke-width=".25"/>
<circle cx="211.5" cy="61" r=".57" fill="#000080"/>
<circle cx="211.5" cy="61" r=".57" fill="none" stroke="#000080" stroke-width=".13"/>
<path d="M203 61v11.3" fill="none" stroke="#000080" stroke-width=".25"/>
<circle cx="203" cy="61" r=".56" fill="#000080"/>
<circle cx="203" cy="61" r=".56" fill="none" stroke="#000080" stroke-width=".13"/>
<path d="M186.1 72.3v-11.3h67.9v11.3" fill="none" stroke="#000080" stroke-width=".25"/>
<circle cx="186.1" cy="66.7" r=".57" fill="#000080"/>
<circle cx="186.1" cy="66.7" r=".57" fill="none" stroke="#000080" stroke-width=".13"/>
<circle cx="203" cy="61" r=".56" fill="#000080"/>
<circle cx="203" cy="61" r=".56" fill="none" stroke="#000080" stroke-width=".13"/>
<circle cx="211.5" cy="61" r=".57" fill="#000080"/>
<circle cx="211.5" cy="61" r=".57" fill="none" stroke="#000080" stroke-width=".13"/>
<circle cx="228.5" cy="61" r=".56" fill="#000080"/>
<circle cx="228.5" cy="61" r=".56" fill="none" stroke="#000080" stroke-width=".13"/>
<circle cx="237" cy="61" r=".56" fill="#000080"/>
<circle cx="237" cy="61" r=".56" fill="none" stroke="#000080" stroke-width=".13"/>
<path d="M163.4 63.8v2.9h5.7M237 78v5.6h17v-5.6" fill="none" stroke="#000080" stroke-width=".25"/>
<circle cx="245.5" cy="83.6" r=".57" fill="#000080"/>
<circle cx="245.5" cy="83.6" r=".57" fill="none" stroke="#000080" stroke-width=".13"/>
<path d="M211.5 78v5.6h17v-5.6" fill="none" stroke="#000080" stroke-width=".25"/>
<circle cx="220" cy="83.6" r=".57" fill="#000080"/>
<circle cx="220" cy="83.6" r=".57" fill="none" stroke="#000080" stroke-width=".13"/>
<path d="M186.1 78v5.6h16.9v-5.6" fill="none" stroke="#000080" stroke-width=".25"/>
<circle cx="194.6" cy="83.6" r=".57" fill="#000080"/>
<circle cx="194.6" cy="83.6" r=".57" fill="none" stroke="#000080" stroke-width=".13"/>
<path d="M245.5 83.6v5.7h8.5v2.8" fill="none" stroke="#000080" stroke-width=".25"/>
<circle cx="245.5" cy="89.3" r=".57" fill="#000080"/>
<circle cx="245.5" cy="89.3" r=".57" fill="none" stroke="#000080" stroke-width=".13"/>
<circle cx="245.5" cy="83.6" r=".57" fill="#000080"/>
<circle cx="245.5" cy="83.6" r=".57" fill="none" stroke="#000080" stroke-width=".13"/>
<path d="M239.8 89.3h5.7" fill="none" stroke="#000080" stroke-width=".25"/>
<circle cx="245.5" cy="89.3" r=".57" fill="#000080"/>
<circle cx="245.5" cy="89.3" r=".57" fill="none" stroke="#000080" stroke-width=".13"/>
<path d="M214.4 89.3h14.1" fill="none" stroke="#000080" stroke-width=".25"/>
<circle cx="220" cy="89.3" r=".57" fill="#000080"/>
<circle cx="220" cy="89.3" r=".57" fill="none" stroke="#000080" stroke-width=".13"/>
<path d="M194.6 83.6v5.7h8.4" fill="none" stroke="#000080" stroke-width=".25"/>
<circle cx="194.6" cy="83.6" r=".57" fill="#000080"/>
<circle cx="194.6" cy="83.6" r=".57" fill="none" stroke="#000080" stroke-width=".13"/>
<path d="M220 83.6v5.7" fill="none" stroke="#000080" stroke-width=".25"/>
<circle cx="220" cy="83.6" r=".57" fill="#000080"/>
<circle cx="220" cy="83.6" r=".57" fill="none" stroke="#000080" stroke-width=".13"/>
<circle cx="220" cy="89.3" r=".57" fill="#000080"/>
<circle cx="220" cy="89.3" r=".57" fill="none" stroke="#000080" stroke-width=".13"/>
<path d="M180.4 66.7h5.7" fill="none" stroke="#000080" stroke-width=".25"/>
<circle cx="186.1" cy="66.7" r=".57" fill="#000080"/>
<circle cx="186.1" cy="66.7" r=".57" fill="none" stroke="#000080" stroke-width=".13"/>
<path d="M75.7 58.2h11.3M75.7 55.4h11.3M211.5 171.3h17" fill="none" stroke="#000080" stroke-width=".25"/>
<circle cx="228.5" cy="171.3" r=".56" fill="#000080"/>
<circle cx="228.5" cy="171.3" r=".56" fill="none" stroke="#000080" stroke-width=".13"/>
<path d="M228.5 171.3v2.8" fill="none" stroke="#000080" stroke-width=".25"/>
<circle cx="228.5" cy="171.3" r=".56" fill="#000080"/>
<circle cx="228.5" cy="171.3" r=".56" fill="none" stroke="#000080" stroke-width=".13"/>
<path d="M211.5 114.8h17M254 109.1v-5.7h-28.3v8.5h2.8M208.7 165.7v11.3h19.8" fill="none" stroke="#000080" stroke-width=".25"/>
<circle cx="228.5" cy="114.8" r=".57" fill="#000080"/>
<circle cx="228.5" cy="114.8" r=".57" fill="none" stroke="#000080" stroke-width=".13"/>
<path d="M228.5 114.8v2.8" fill="none" stroke="#000080" stroke-width=".25"/>
<circle cx="228.5" cy="114.8" r=".57" fill="#000080"/>
<circle cx="228.5" cy="114.8" r=".57" fill="none" stroke="#000080" stroke-width=".13"/>
<path d="M208.7 109.1v11.3h19.8M254 137.4v-5.7h-28.3v8.5h2.8M211.5 143h17" fill="none" stroke="#000080" stroke-width=".25"/>
<circle cx="228.5" cy="143" r=".57" fill="#000080"/>
<circle cx="228.5" cy="143" r=".57" fill="none" stroke="#000080" stroke-width=".13"/>
<path d="M228.5 143v2.9" fill="none" stroke="#000080" stroke-width=".25"/>
<circle cx="228.5" cy="143" r=".57" fill="#000080"/>
<circle cx="228.5" cy="143" r=".57" fill="none" stroke="#000080" stroke-width=".13"/>
<g fill="none" stroke="#000080" stroke-width=".25">
<path d="M16.3 18.6h17M75.7 18.6h2.9M92.7 15.8v2.8h-2.8M16.3 24.3h17M16.3 32.7h17M16.3 35.6h17M16.3 21.4h17M75.7 21.4h19.8v5.7M75.7 32.7h11.3M75.7 35.6h11.3M75.7 29.9h11.3M75.7 27.1h11.3"/>
<path d="M22 55.4h11.3M22 58.2h11.3M24.8 44h8.5M24.8 46.9h8.5M19.1 63.8v2.9M24.8 63.8h8.5M24.8 61h8.5M30.5 66.7h2.8M33.3 69.5h-8.5v2.8M75.7 69.5h11.3M75.7 66.7h11.3M75.7 63.8h11.3"/>
<path d="M166.3 103.4v-2.8h8.4v11.3h5.7M24.8 134.5h-5.7v2.9M36.1 134.5h5.7M53.1 134.5h11.3M84.2 134.5h17M84.2 137.4h17M166.3 134.5v2.9h2.8M208.7 137.4v11.3h19.8M22 148.7h-5.7v2.8M33.3 148.7h5.6M50.3 148.7h11.3M84.2 148.7h17"/>
<path d="M84.2 151.5h17M169.1 140.2h-2.8v2.8M157.8 165.7h16.9M174.7 168.5h-11.3v5.6"/>
</g>
<g font-size="2.8">
<text x="185.5" y="29.5">1</text>
<text x="196.9" y="29.5">2</text>
<text x="211" y="29.5">1</text>
<text x="222.3" y="29.5">2</text>
<text x="236.4" y="29.5">1</text>
<text x="247.7" y="29.5">2</text>
<text x="185.4" y="35.1">3</text>
<text x="196.9" y="35.1">4</text>
<text x="210.9" y="35.1">3</text>
<text x="222.3" y="35.1">4</text>
<text x="236.3" y="35.1">3</text>
<text x="247.7" y="35.1">4</text>
<text x="188.3" y="71.9">1</text>
<text x="199.6" y="71.9">2</text>
<text x="213.8" y="71.9">1</text>
<text x="225.1" y="71.9">2</text>
<text x="239.3" y="71.9">1</text>
<text x="250.6" y="71.9">2</text>
<text x="188.2" y="77.6">3</text>
<text x="199.6" y="77.6">4</text>
<text x="213.7" y="77.6">3</text>
<text x="225.1" y="77.6">4</text>
<text x="239.2" y="77.6">3</text>
<text x="250.6" y="77.6">4</text>
</g>
<g font-size="2.5">
<text x="37.6" y="5.3">1</text>
<text x="104.6" y="5.3">2</text>
<text x="171.9" y="5.3">3</text>
<text x="239" y="5.3">4</text>
<text x="38.4" y="20.9">2</text>
<text x="38.4" y="23.7">3</text>
<text x="38.5" y="18.1">1</text>
<text x="43.8" y="19.4">PB12</text>
<text x="43.8" y="22.3">PB13</text>
<text x="62.2" y="19.4">5V</text>
<text x="63.4" y="22.3">G</text>
<text x="69.5" y="23.7">38</text>
<text x="69.5" y="20.9">39</text>
<text x="69.5" y="18.1">40</text>
<text x="6.9" y="29">A</text>
<text x="38.3" y="26.5">4</text>
<text x="38.4" y="29.4">5</text>
<text x="43.8" y="25.1">PB14</text>
<text x="43.8" y="28">PB15</text>
<text x="59.6" y="28">PB10</text>
<text x="61.1" y="25.1">3V3</text>
<text x="69.5" y="29.4">36</text>
<text x="69.5" y="26.5">37</text>
<text x="126.1" y="29.4">2</text>
<text x="126.2" y="26.5">1</text>
<text x="131.5" y="28">GND</text>
<text x="270" y="29">A</text>
<text x="38.4" y="32.2">6</text>
<text x="38.4" y="35">7</text>
<text x="43.8" y="30.7">PA8</text>
<text x="43.8" y="33.6">PA9</text>
<text x="60.9" y="30.7">PB2</text>
<text x="61.2" y="33.6">PB1</text>
<text x="69.5" y="35">34</text>
<text x="69.5" y="32.2">35</text>
<text x="126.1" y="35">4</text>
<text x="126.1" y="32.2">3</text>
<text x="131.5" y="30.7">VCC</text>
<text x="131.5" y="33.6">EN</text>
<text x="38.4" y="37.8">8</text>
<text x="38.4" y="40.7">9</text>
<text x="43.8" y="36.4">PA10</text>
<text x="43.8" y="39.3">PA11</text>
<text x="60.8" y="39.3">PA7</text>
<text x="60.9" y="36.4">PB0</text>
<text x="69.5" y="40.7">32</text>
<text x="69.5" y="37.8">33</text>
<text x="126.1" y="40.7">6</text>
<text x="126.1" y="37.8">5</text>
<text x="131.5" y="36.4">S0</text>
<text x="131.5" y="39.3">S1</text>
<text x="37" y="43.5">10</text>
<text x="37.3" y="46.4">11</text>
<text x="43.8" y="42.1">PA12</text>
<text x="43.8" y="44.9">PA15</text>
<text x="43.8" y="47.7">PB3</text>
<text x="60.8" y="47.7">PA4</text>
<text x="60.8" y="42.1">PA6</text>
<text x="60.9" y="44.9">PA5</text>
<text x="69.5" y="46.4">30</text>
<text x="69.5" y="43.5">31</text>
<text x="126.1" y="43.5">7</text>
<text x="126.1" y="46.4">8</text>
<text x="131.5" y="42.1">S2</text>
<text x="131.5" y="44.9">S3</text>
<text x="131.5" y="47.7">SIG</text>
<text x="37.1" y="49.1">12</text>
<text x="37.2" y="51.9">13</text>
<text x="43.8" y="50.6">PB4</text>
<text x="43.8" y="53.4">PB5</text>
<text x="60.8" y="53.4">PA2</text>
<text x="60.9" y="50.6">PA3</text>
<text x="69.5" y="51.9">28</text>
<text x="69.5" y="49.1">29</text>
<text x="37" y="54.8">14</text>
<text x="37.1" y="57.6">15</text>
<text x="43.8" y="56.2">PB6</text>
<text x="43.8" y="59">PB7</text>
<text x="60.2" y="59">PAO</text>
<text x="61" y="56.2">PA1</text>
<text x="69.5" y="57.6">26</text>
<text x="69.5" y="54.8">27</text>
<text x="37" y="60.5">16</text>
<text x="37.1" y="63.3">17</text>
<text x="43.8" y="61.9">PB8</text>
<text x="43.8" y="64.7">PB9</text>
<text x="58.8" y="61.9">NRST</text>
<text x="59.7" y="64.7">PC15</text>
<text x="69.5" y="63.3">24</text>
<text x="69.5" y="60.5">25</text>
<text x="37" y="71.8">20</text>
<text x="37.1" y="66.1">18</text>
<text x="37.1" y="68.9">19</text>
<text x="43.8" y="67.6">5V</text>
<text x="43.8" y="70.3">G</text>
<text x="59.6" y="67.6">PC14</text>
<text x="59.8" y="70.3">PC13</text>
<text x="69.5" y="71.8">21</text>
<text x="69.5" y="68.9">22</text>
<text x="69.5" y="66.1">23</text>
<text x="126.1" y="68.9">2</text>
<text x="126.1" y="71.8">3</text>
<text x="126.2" y="66.1">1</text>
<text x="131.5" y="67.6">IN1</text>
<text x="131.5" y="70.3">IN2</text>
<text x="43.8" y="73.2">3V3</text>
<text x="58.4" y="73.2">VBAT</text>
<text x="126.1" y="74.6">4</text>
<text x="131.5" y="73.2">IN3</text>
<text x="131.5" y="76">IN4</text>
<text x="7" y="82">B</text>
<text x="270.2" y="82">B</text>
<text x="89.3" y="105.7">2</text>
<text x="89.5" y="102.9">1</text>
<text x="94.7" y="104.3">SDA</text>
<text x="94.7" y="107.2">SCL</text>
<text x="140.4" y="105.7">1</text>
<text x="145.6" y="107.2">VCC</text>
<text x="89.2" y="111.4">4</text>
<text x="89.4" y="108.5">3</text>
<text x="94.7" y="109.9">VCC</text>
<text x="94.7" y="112.7">GND</text>
<text x="140.2" y="108.5">2</text>
<text x="140.3" y="111.4">3</text>
<text x="145.6" y="109.9">GND</text>
<text x="145.6" y="112.7">SCL</text>
<text x="185.4" y="111.4">2</text>
<text x="185.7" y="108.5">1</text>
<text x="190.9" y="109.9">VCC</text>
<text x="190.9" y="112.7">GND</text>
<text x="233.8" y="111.4">1</text>
<text x="239" y="112.7">GND</text>
<text x="27" y="114.2">4</text>
<text x="32.4" y="115.6">GNDSDA</text>
<text x="140.2" y="114.2">4</text>
<text x="145.6" y="115.6">SDA</text>
<text x="185.4" y="117">4</text>
<text x="185.5" y="114.2">3</text>
<text x="190.9" y="115.6">TX</text>
<text x="190.9" y="118.4">RX</text>
<text x="233.5" y="114.2">2</text>
<text x="233.5" y="119.8">4</text>
<text x="233.7" y="117">3</text>
<text x="239" y="115.6">Echo</text>
<text x="239" y="118.4">Trig</text>
<text x="239" y="121.3">Vcc</text>
<text x="7" y="135">C</text>
<text x="106.2" y="136.8">2</text>
<text x="106.5" y="134">1</text>
<text x="111.7" y="135.4">P1</text>
<text x="174.4" y="136.8">1</text>
<text x="270.1" y="135">C</text>
<text x="111.7" y="138.2">P2</text>
<text x="174.1" y="139.7">2</text>
<text x="179.5" y="138.2">VCC</text>
<text x="179.5" y="141">GND</text>
<text x="233.5" y="142.5">2</text>
<text x="233.8" y="139.7">1</text>
<text x="239" y="141">GND</text>
<text x="239" y="143.9">Echo</text>
<text x="106.5" y="148.1">1</text>
<text x="111.7" y="149.6">P1</text>
<text x="233.5" y="148.1">4</text>
<text x="233.7" y="145.3">3</text>
<text x="239" y="146.7">Trig</text>
<text x="239" y="149.6">Vcc</text>
<text x="106.2" y="151">2</text>
<text x="111.7" y="152.3">P2</text>
<text x="179.8" y="168">2</text>
<text x="180" y="165.1">1</text>
<text x="185.2" y="166.5">P1</text>
<text x="233.8" y="168">1</text>
<text x="185.2" y="169.3">P2</text>
<text x="233.5" y="170.8">2</text>
<text x="233.7" y="173.6">3</text>
<text x="239" y="169.3">GND</text>
<text x="239" y="172.2">Echo</text>
<text x="233.5" y="176.4">4</text>
<text x="239" y="175">Trig</text>
<text x="239" y="177.8">Vcc</text>
<text x="6.9" y="188.1">D</text>
<text x="170.5" y="187.7">Title</text>
<text x="270.1" y="188.1">D</text>
<text x="170.5" y="196.2">Size</text>
<text x="184.7" y="196.2">Number</text>
<text x="241.2" y="196.2">Revision</text>
<text x="171.9" y="200.5">A</text>
<text x="170.5" y="204.7">Date:</text>
<text x="170.5" y="207.5">File:</text>
<text x="183.2" y="204.7">5/22/2025</text>
<text x="183.2" y="207.5">C:\Users\..\LFR_A_v2.SchDoc</text>
<text x="227.1" y="204.7">Sheet</text>
<text x="227.1" y="207.5">Drawn By:</text>
<text x="234.7" y="204.7">of</text>
<text x="37.6" y="211.8">1</text>
<text x="104.6" y="211.8">2</text>
<text x="171.9" y="211.8">3</text>
<text x="239" y="211.8">4</text>
</g>
<g font-size="2.5" fill="#000080">
<text x="41.7" y="15.2">u2</text>
<text x="129.5" y="23.7">CN1</text>
<text x="129.5" y="51.9">16CH_multiplexer</text>
<text x="41.7" y="77.4">STM32F401CEU6</text>
<text x="129.5" y="80.2">CN2</text>
<text x="92.7" y="100.1">CN3</text>
<text x="143.6" y="102.9">CN4</text>
<text x="188.9" y="105.7">CN5</text>
<text x="237" y="108.5">CN6</text>
<text x="92.7" y="117">display</text>
<text x="143.6" y="119.8">MPU_6050</text>
<text x="188.9" y="122.7">programmer</text>
<text x="237" y="125.5">Sonar</text>
<text x="109.7" y="131.1">CN10</text>
<text x="177.6" y="134">CN8</text>
<text x="237" y="136.8">CN7</text>
<text x="109.7" y="142.5">port</text>
<text x="109.7" y="145.3">CN11</text>
<text x="177.6" y="145.3">Power</text>
<text x="237" y="153.8">Sonar</text>
<text x="109.7" y="156.6">port</text>
<text x="183.2" y="162.3">CN12</text>
<text x="237" y="165.1">CN9</text>
<text x="183.2" y="173.6">port</text>
<text x="237" y="182.1">Sonar</text>
</g>
<g font-size="2.5" fill="#800000">
<text x="91.4" y="12.4">+5</text>
<text x="108.4" y="15.2">+5</text>
<text x="19.1" y="23.7">TRIG_ECO_1</text>
<text x="19.1" y="20.9">TRIG_ECO_2</text>
<text x="19.1" y="18.1">TRIG_ECO_3</text>
<text x="159.3" y="18.1">+5</text>
<text x="186" y="18.1">SW0</text>
<text x="78.6" y="29.4">IN2</text>
<text x="78.6" y="26.5">IN3</text>
<text x="22" y="32.2">TX</text>
<text x="22" y="35">RX</text>
<text x="78.6" y="35">IN1</text>
<text x="78.6" y="32.2">IN4</text>
<text x="92.8" y="35">GND</text>
<text x="115.3" y="35">S0</text>
<text x="146.6" y="32.2">GND</text>
<text x="78.6" y="37.8">S0</text>
<text x="78.6" y="40.7">S1</text>
<text x="115.3" y="37.8">S1</text>
<text x="115.3" y="40.7">S2</text>
<text x="27.6" y="43.5">RE1</text>
<text x="27.6" y="46.4">RE2</text>
<text x="78.6" y="43.5">S2</text>
<text x="78.6" y="46.4">S3</text>
<text x="115.3" y="43.5">S3</text>
<text x="115.3" y="46.4">SIG</text>
<text x="78.6" y="49.1">SIG</text>
<text x="24.8" y="54.8">SCL</text>
<text x="24.8" y="57.6">SDA</text>
<text x="78.6" y="54.8">SW1</text>
<text x="78.6" y="57.6">SW0</text>
<text x="248.4" y="57.6">GND</text>
<text x="17.8" y="60.5">+5</text>
<text x="24.8" y="60.5">LE1</text>
<text x="24.8" y="63.3">LE2</text>
<text x="78.6" y="63.3">BUZZAR</text>
<text x="162.1" y="60.5">+5</text>
<text x="188.9" y="60.5">SW1</text>
<text x="78.6" y="68.9">LED1</text>
<text x="78.6" y="66.1">LED2</text>
<text x="115.3" y="66.1">IN1</text>
<text x="115.3" y="68.9">IN2</text>
<text x="115.3" y="71.8">IN3</text>
<text x="115.3" y="74.6">IN4</text>
<text x="22.1" y="80.2">GND</text>
<text x="51.8" y="100.1">+5</text>
<text x="131" y="97.2">+5</text>
<text x="176.3" y="100.1">+5</text>
<text x="251.3" y="100.1">GND</text>
<text x="70" y="105.7">SCL</text>
<text x="70" y="102.9">SDA</text>
<text x="207.4" y="105.7">+5</text>
<text x="50.3" y="111.4">SCL</text>
<text x="66" y="111.4">+5</text>
<text x="121" y="111.4">SCL</text>
<text x="121.1" y="108.5">GND</text>
<text x="163.6" y="111.4">GND</text>
<text x="50.3" y="114.2">SDA</text>
<text x="121" y="114.2">SDA</text>
<text x="169.1" y="114.2">TX</text>
<text x="169.1" y="117">RX</text>
<text x="211.6" y="114.2">TRIG_ECO_2</text>
<text x="251.3" y="117">GND</text>
<text x="19.3" y="125.5">GND</text>
<text x="75.9" y="122.7">GND</text>
<text x="165" y="131.1">+5</text>
<text x="55.9" y="134">LED1</text>
<text x="84.2" y="134">RE1</text>
<text x="84.2" y="136.8">RE2</text>
<text x="207.4" y="134">+5</text>
<text x="211.6" y="142.5">TRIG_ECO_3</text>
<text x="16.4" y="145.3">GND</text>
<text x="53.1" y="148.1">LED2</text>
<text x="87" y="148.1">LE1</text>
<text x="251.3" y="145.3">GND</text>
<text x="87" y="151">LE2</text>
<text x="163.6" y="151">GND</text>
<text x="13.6" y="159.4">GND</text>
<text x="160.6" y="165.1">BUZZAR</text>
<text x="207.4" y="162.3">+5</text>
<text x="211.6" y="170.8">TRIG_ECO_1</text>
<text x="251.3" y="173.6">GND</text>
<text x="160.7" y="182.1">GND</text>
</g>
<g font-size="2.5" fill="#800">
<text x="27.2" y="105.7">1</text>
<text x="32.4" y="107.2">A0</text>
<text x="27" y="108.5">2</text>
<text x="27.1" y="111.4">3</text>
<text x="32.4" y="109.9">A1</text>
<text x="32.4" y="112.7">NC</text>
<text x="38" y="112.7">SCL</text>
<text x="38.9" y="109.9">WP</text>
<text x="46.9" y="111.4">6</text>
<text x="46.9" y="108.5">7</text>
<text x="46.9" y="114.2">5</text>
</g>
<g font-size="2.5" fill="#f00">
<text x="37.4" y="107.2">VCC</text>
<text x="46.9" y="105.7">8</text>
</g>
<g font-size="2.3" fill="#000080">
<text x="30.4" y="102.9">U1</text>
<text x="30.4" y="119.7">AT24C256N</text>
</g>
<g font-size="1.8" fill="#0f0">
<text x="188.6" y="38">SW1</text>
<text x="214.1" y="38">SW2</text>
<text x="239.5" y="38">SW3</text>
</g>
</svg>
